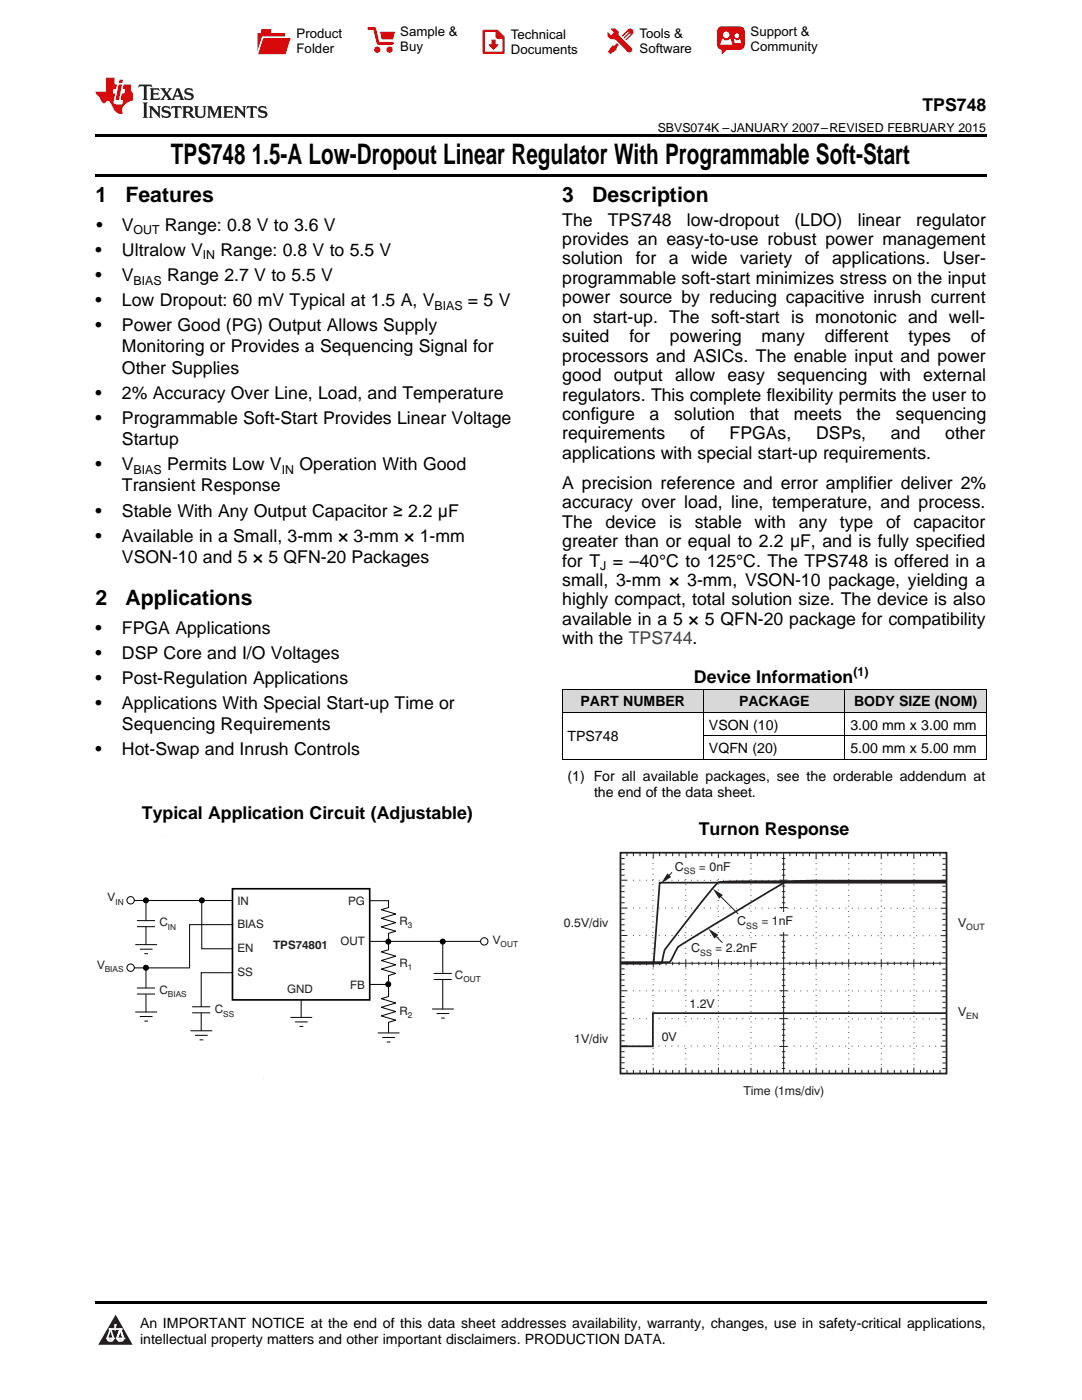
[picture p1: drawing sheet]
<svg xmlns="http://www.w3.org/2000/svg" width="216mm" height="279mm" viewBox="0 0 216 279" stroke-linecap="round" stroke-linejoin="round" font-family="sans-serif">
<g fill="#d8d8d8">
<path d="M112.2 137.6h28.2v4.6h-28.2z"/>
<path d="M140.4 137.6h28.2v4.6h-28.2z"/>
<path d="M168.6 137.6h28.2v4.6h-28.2z"/>
</g>
<path d="M23.1 262.4l3.4 6h-6.9z" fill="#231f20"/>
<path d="M21.4 267.1h1.2l-.3 .5h-.3a.55 .55 0 0 1-.6-.5z" fill-rule="evenodd" fill="#fff"/>
<path d="M21.4 267.1h1.2l-.3 .5h-.3a.55 .55 0 0 1-.6-.5z" fill="none" stroke="#231f20" stroke-width=".34"/>
<path d="M21.4 267.1l1.2 .1-.3 .4h-.5z" fill="none" stroke="#fff" stroke-width=".34"/>
<path d="M23 265.3h.1" fill="none" stroke="#fff" stroke-width=".34"/>
<path d="M23 264.4v.9z" fill="#fff"/>
<path d="M23 264.4v.9z" fill="none" stroke="#fff" stroke-width=".34"/>
<circle cx="23" cy="264.4" r=".17" fill="#fff"/>
<path d="M21.9 265.2h.1" fill="none" stroke="#fff" stroke-width=".34"/>
<path d="M21.9 265.2h2.3z" fill="#fff"/>
<path d="M21.9 265.2h2.3z" fill="none" stroke="#fff" stroke-width=".34"/>
<circle cx="24.2" cy="265.2" r=".17" fill="#fff"/>
<path d="M23.3 267.1h.1" fill="none" stroke="#fff" stroke-width=".34"/>
<path d="M24 265.2l-.7 1.9z" fill="#fff"/>
<path d="M24 265.2l-.7 1.9z" fill="none" stroke="#fff" stroke-width=".34"/>
<path d="M24 265.2l.7 1.9z" fill="#fff"/>
<path d="M24 265.2l.7 1.9z" fill="none" stroke="#fff" stroke-width=".34"/>
<path d="M24.6 267.1h.1" fill="none" stroke="#fff" stroke-width=".34"/>
<circle cx="21.4" cy="267.1" r=".17" fill="#fff"/>
<path d="M22.1 265.2l-.7 1.9z" fill="#fff"/>
<path d="M22.1 265.2l-.7 1.9z" fill="none" stroke="#fff" stroke-width=".34"/>
<path d="M22.1 265.2l.5 1.9z" fill="#fff"/>
<path d="M22.1 265.2l.5 1.9z" fill="none" stroke="#fff" stroke-width=".34"/>
<circle cx="22.6" cy="267.1" r=".17" fill="#fff"/>
<path d="M23.4 267.1h1.3a.65 .65 0 0 1-.7 .5 .65 .65 0 0 1-.6-.5z" fill-rule="evenodd" fill="#fff"/>
<path d="M23.4 267.1h1.3a.65 .65 0 0 1-.7 .5 .65 .65 0 0 1-.6-.5z" fill="none" stroke="#231f20" stroke-width=".34"/>
<path d="M23.4 267.1h1.3l-.4 .5h-.6z" fill="none" stroke="#fff" stroke-width=".34"/>
<path d="M23.3 267.1h.1" fill="none" stroke="#fff" stroke-width=".34"/>
<circle cx="24.7" cy="267.1" r=".17" fill="#fff"/>
<path d="M19 259.7h177.8v.5h-177.8z" fill="#000"/>
<path d="M125 175.7h63M125 186.7h63M125 197.7l63 .1M125 181.2l63 .1M125 208.8h62.9M125 203.3h63" fill="none" stroke="#231f20" stroke-width=".2" stroke-dasharray=".2 1.1" stroke-linecap="butt"/>
<path d="M123.8 170.2h65.1v44.1h-65.1zM188.8 202.2h-58.5v6.6h-6.5" fill="none" stroke="#231f20" stroke-width=".35"/>
<g fill="none" stroke="#231f20" stroke-width=".2" stroke-dasharray=".2 .9" stroke-linecap="butt">
<path d="M130.3 171.2v20.1M136.8 171.2v20.1M143.3 171.2v20.1M149.8 171.2v20.1M162.8 171.2v20.2M169.3 171.2v20.2M175.8 171.2v20.2M182.4 171.2v20.2M130.3 193.3v20.1M136.8 193.3v20.1M143.3 193.3v20.1M149.9 193.3v20.1"/>
<path d="M162.8 193.3v20.1M169.3 193.3v20.1M175.9 193.3v20.1M182.4 193.3v20.1"/>
</g>
<g fill="none" stroke="#231f20" stroke-width=".2">
<path d="M124 179.1h.6M124 177.9h.6M124 176.8h.6M124 174.7h.6M124 173.5h.6M124 172.4h.6M124 171.3h.6M124 175.7h1.1M125.1 170.2v.7M126.4 170.2v.7M127.7 170.2v.7M129 170.2v.7"/>
<path d="M130.4 170.3v1M131.6 170.2v.7M132.9 170.2v.7M134.2 170.2v.7M135.5 170.2v.7M136.9 170.3v1.1M138.1 170.2v.7M139.4 170.2v.7M140.7 170.2v.7M142 170.2v.7M143.4 170.3v1.1M144.6 170.2v.7"/>
<path d="M145.9 170.2v.7M147.2 170.2v.7M148.5 170.2v.7M149.9 170.3v1.1M151.1 170.2v.7M152.4 170.2v.7M153.7 170.2v.7M155 170.2v.7M155.5 175.7h1.6M156 179.1h.7M156 177.9h.7M156 176.8h.7"/>
<path d="M156 174.7h.7M156 173.5h.7M156 172.4h.7M156 171.3h.7M156.4 170.1v44.1M157.6 170.2v.7M158.9 170.2v.7M160.2 170.2v.7M161.5 170.2v.7M162.9 170.3v1.1M164.2 170.2v.7M165.5 170.2v.7"/>
<path d="M166.8 170.2v.7M168.1 170.2v.7M169.3 170.3v1M170.7 170.2v.7M172 170.2v.7M173.3 170.2v.7M174.6 170.2v.7M175.8 170.3v1M177.2 170.2v.7M178.5 170.2v.7M179.8 170.2v.7M181.1 170.2v.7"/>
<path d="M182.3 170.3v1M183.7 170.2v.7M185 170.2v.7M186.3 170.2v.7M187.6 170.2v.7M187.7 175.7h1.1M188 172.5h.7M188 179.1h.7M188 178h.7M188 176.9h.7M188 174.7h.7M188 173.6h.7"/>
<path d="M188 171.4h.7M123.8 192.2h64.9M124 200h.6M124 198.9h.6M124 196.7h.6M124 195.6h.6M124 194.5h.6M124 193.4h.6M124 191.2h.6M124 190.1h.6M124 189h.6M124 187.9h.6"/>
<path d="M124 185.7h.6M124 184.6h.6M124 183.5h.6M124 182.3h.6M124 180.2h.6M124 186.7h1.1M124 197.7h1.1M124 181.2h1.1M125.1 191.9v.7M126.4 191.9v.7M127.7 191.9v.7M129 191.9v.7"/>
<path d="M130.4 191.4v1.7M131.6 191.9v.7M132.9 191.9v.7M134.2 191.9v.7M135.5 191.9v.7M136.9 191.4v1.7M138.1 191.9v.7M139.4 191.9v.7M140.7 191.9v.7M142 191.9v.7M143.4 191.4v1.7M144.6 191.9v.7"/>
<path d="M145.9 191.9v.7M147.2 191.9v.7M148.5 191.9v.7M149.9 191.4v1.7M151.1 191.9v.7M152.4 191.9v.7M153.7 191.9v.7M155 191.9v.7M155.5 197.7h1.6M155.5 181.1h1.6M155.5 186.6h1.6M156 200h.7"/>
<path d="M156 198.9h.7M156 196.7h.7M156 195.6h.7M156 194.5h.7M156 193.4h.7M156 191.2h.7M156 190.1h.7M156 189h.7M156 187.9h.7M156 185.7h.7M156 184.6h.7M156 183.5h.7"/>
<path d="M156 182.3h.7M156 180.2h.7M157.6 191.9v.7M158.9 191.9v.7M160.2 191.9v.7M161.5 191.9v.7M162.9 191.4v1.7M164.2 191.9v.7M165.5 191.9v.7M166.8 191.9v.7M168.1 191.9v.7M169.3 191.4v1.7"/>
<path d="M170.7 191.9v.7M172 191.9v.7M173.3 191.9v.7M174.6 191.9v.7M175.8 191.4v1.7M177.2 191.9v.7M178.5 191.9v.7M179.8 191.9v.7M181.1 191.9v.7M182.3 191.4v1.7M183.7 191.9v.7M185 191.9v.7"/>
<path d="M186.3 191.9v.7M187.6 191.9v.7M187.7 181.3h1.1M187.7 186.7h1.1M187.7 197.8h1.1M188 198.9h.7M188 195.6h.7M188 194.5h.7M188 191.2h.7M188 187.9h.7M188 184.6h.7M188 183.5h.7"/>
<path d="M188 180.2h.7M188 196.7h.7M188 193.4h.7M188 190.1h.7M188 189h.7M188 185.7h.7M188 182.4h.7M124 213.2h.6M124 212.1h.6M124 211h.6M124 209.9h.6M124 207.7h.6"/>
<path d="M124 206.6h.6M124 205.5h.6M124 204.4h.6M124 202.2h.6M124 201.1h.6M124 203.3h1.1M124 208.8h1.1M125.1 213.5v.7M126.4 213.5v.7M127.7 213.5v.7M129 213.5v.7M130.4 213.1v1.1"/>
<path d="M131.6 213.5v.7M132.9 213.5v.7M134.2 213.5v.7M135.5 213.5v.7M136.9 213.1v1.1M138.1 213.5v.7M139.4 213.5v.7M140.7 213.5v.7M142 213.5v.7M143.4 213.1v1.1M144.6 213.5v.7M145.9 213.5v.7"/>
<path d="M147.2 213.5v.7M148.5 213.5v.7M149.9 213.1v1.1M151.1 213.5v.7M152.4 213.5v.7M153.7 213.5v.7M155 213.5v.7M155.5 203.3h1.6M155.5 208.8h1.6M156 213.2h.7M156 212.1h.7M156 211h.7"/>
<path d="M156 209.9h.7M156 207.7h.7M156 206.6h.7M156 205.5h.7M156 204.4h.7M156 202.2h.7M156 201.1h.7M157.6 213.5v.7M158.9 213.5v.7M160.2 213.5v.7M161.5 213.5v.7M162.9 213.1v1.1"/>
<path d="M164.2 213.5v.7M165.5 213.5v.7M166.8 213.5v.7M168.1 213.5v.7M169.3 213.1v1.1M170.7 213.5v.7M172 213.5v.7M173.3 213.5v.7M174.6 213.5v.7M175.8 213.1v1.1M177.2 213.5v.7M178.5 213.5v.7"/>
<path d="M179.8 213.5v.7M181.1 213.5v.7M182.3 213.1v1.1M183.7 213.5v.7M185 213.5v.7M186.3 213.5v.7M187.6 213.5v.7M187.7 203.3h1.1M187.7 208.8h1.1M188 209.9h.7M188 206.6h.7M188 213.3h.7"/>
<path d="M188 212.1h.7M188 211h.7M188 207.7h.7M188 205.5h.7M188 204.4h.7M188 202.2h.7M188 201.1h.7M188 200h.7"/>
</g>
<g fill="#fff">
<path d="M137.7 187.4h14.1v3.9h-14.1z" fill-rule="evenodd"/>
<path d="M147.1 182h11.5v4h-11.5z" fill-rule="evenodd"/>
<path d="M134.3 171.2h11.9v4h-11.9z" fill-rule="evenodd"/>
<path d="M130.7 205.1h7v3.3h-7z" fill-rule="evenodd"/>
</g>
<path d="M188.7 175.8h-9.9a362.4 362.4 0 0 0-21.3 .1 4.4 4.4 0 0 0-2.4 1.1l-17.5 10.5a6.6 6.6 0 0 0-2.5 1.8l-1 2-.5 .7h-9.8M188.7 175.9h-43.4a3.4 3.4 0 0 0-2.2 .4l-3.4 4.1-6.2 8a4.6 4.6 0 0 0-1.3 3.2l-.2 .7h-8.1M188.8 176.2h-57.2l-1.2 16.1h-6.6" fill="none" stroke="#231f20" stroke-width=".35"/>
<path d="M142.2 177.4l2 1.2-.7 .8z" fill="#231f20"/>
<path d="M143.2 178.4l4.1 4" fill="none" stroke="#231f20" stroke-width=".2"/>
<path d="M141.3 185.3l2 1.3-.7 .7z" fill="#231f20"/>
<path d="M142.3 186.3l1.9 1.8" fill="none" stroke="#231f20" stroke-width=".2"/>
<path d="M133.2 174.3l.7 .7-2 1.3z" fill="#231f20"/>
<path d="M134.1 174.1l-1.2 1.2" fill="none" stroke="#231f20" stroke-width=".2"/>
<g fill="none" stroke="#010202" stroke-width=".2">
<path d="M60.1 199.5v3.6M73.8 196.5h3.7M73.9 187.9h22M86.5 195.5h3.7M86.5 194.3h3.7M88.3 187.9v6.4M88.3 195.5v5.9M58 203h4.3M58.9 203.9h2.5M59.8 204.9h.7M75.4 206.1h4.3M76.3 207h2.5"/>
<path d="M77.2 208h.7M86.2 201.4h4.4M87.1 202.3h2.6M88 203.2h.8"/>
<circle cx="26.1" cy="179.7" r=".74"/>
</g>
<circle cx="88.3" cy="187.9" r=".5" fill="#010202"/>
<circle cx="88.3" cy="187.9" r=".5" fill="none" stroke="#010202" stroke-width=".2"/>
<circle cx="77.5" cy="196.4" r=".5" fill="#010202"/>
<circle cx="77.5" cy="196.4" r=".5" fill="none" stroke="#010202" stroke-width=".2"/>
<circle cx="77.5" cy="187.9" r=".5" fill="#010202"/>
<g fill="none" stroke="#010202" stroke-width=".2">
<path d="M29.1 179.7v4M27 188.5h4.3M27.3 184.9h3.6M27.3 183.7h3.6M27.9 189.4h2.5M28.8 190.3h.7M29.1 184.9v3.7"/>
<circle cx="77.5" cy="187.9" r=".5"/>
</g>
<circle cx="29.1" cy="179.7" r=".5" fill="#010202"/>
<circle cx="29.1" cy="179.7" r=".5" fill="none" stroke="#010202" stroke-width=".2"/>
<circle cx="40.3" cy="179.7" r=".5" fill="#010202"/>
<g fill="none" stroke="#010202" stroke-width=".2">
<path d="M26.8 179.7h19.5M40.3 179.7v9.6h6.1M73.6 179.8h3.9v1.3l-1.4 .5 2.9 .8-2.9 .9 2.9 .8-2.9 .9 2.9 .8-1.5 .5v3.2l-1.4 .5 2.9 .8-2.9 .9 2.9 .8-2.9 .9 2.9 .9-1.5 .4v4.2l-1.4 .4 2.9 .9-2.9 .8 2.9 .9-2.9 .8 2.9 .9-1.5 .4v2.1M27.3 198.4h3.6M27.3 197.2h3.6M29.1 193.1v4.1M29.1 198.4v3.6M46.4 194.1h-6.3v6.8M27 202h4.3M27.9 202.9h2.5M28.8 203.8h.7M38 205.7h4.4"/>
<path d="M38.3 202.1h3.7M38.3 200.9h3.7M38.9 206.6h2.6M39.8 207.5h.8M40.1 202.1v3.7"/>
<circle cx="40.3" cy="179.7" r=".5"/>
<circle cx="26.1" cy="193.1" r=".74"/>
</g>
<path d="M46.4 177.4h27.4v22.2h-27.4z" fill="none" stroke="#010202" stroke-width=".33"/>
<circle cx="29.1" cy="193.1" r=".5" fill="#010202"/>
<g fill="none" stroke="#010202" stroke-width=".2">
<path d="M46.4 184.5h-8.6v8.7h-11"/>
<circle cx="29.1" cy="193.1" r=".5"/>
</g>
<path d="M33.1 167h.1" fill="none" stroke="#e6e7e9" stroke-width=".2"/>
<path d="M52.6 215.2h.1" fill="none" stroke="#e6e7e9" stroke-width=".2"/>
<circle cx="96.6" cy="187.9" r=".74" fill="none" stroke="#010202" stroke-width=".2"/>
<path d="M112.2 137.5h84.6M112.2 137.5v14.1M140.4 137.5v14.1M168.6 137.5v14.1M196.8 137.5v14.1M112.2 151.5h84.6M112.2 142.2h84.6M140.4 146.8h56.4" fill="none" stroke="#000" stroke-width=".2"/>
<path d="M19 34.8h177.8v.5h-177.8zM19 26.8h177.8v.6h-177.8zM112.2 151.5l.1 .1zM168.5 151.5l.1 .1zM196.7 151.5l.1 .1z" fill="#000"/>
<path d="M27.7 16.9l-.1 .6 .6-.3h.5v.2v2.2l-.2 .4h1l-.2-.4v-2.2v-.2h.5l.6 .3-.2-.6zM29.9 17.6l.2 .4v1.6l-.2 .4h1.9l.1-.6a1.09 1.09 0 0 1-1.3 .1v-.6h.6l.4 .2v-.7l-.2 .2h-.8v-.6l.2-.1a1.01 1.01 0 0 1 1 .3l-.1-.6zM32 17.6l.9 1.2-1 1.2h.9l-.2-.3 .5-.7 .5 .7-.3 .3h1.7l-.2-.3 .1-.4h1l.1 .4-.2 .3h1l-.3-.4-.7-2h-.5l-1 2.2-.8-1.1 .9-1.1h-.9l.2 .2-.4 .7-.4-.7 .2-.2zM35.4 18l.4 1h-.8zM37 17.7a.66 .66 0 0 0-.2 .8 .66 .66 0 0 0 .6 .4l.7 .2 .1 .2a.8 .8 0 0 1-.7 .4 .8 .8 0 0 1-.7-.5l.1 .8 .2-.2a.94 .94 0 0 0 1.1 .1 .94 .94 0 0 0 .4-.9 1.48 1.48 0 0 0-1.3-.6v-.4a1.1 1.1 0 0 1 1.2 .2l-.2-.6-.2 .1-.5-.1zM28.5 20.4l.2 .4v2.3l-.2 .4h1l-.2-.4v-2.3l.2-.4zM29.7 21.2l.2 .4v1.5l-.2 .4h.8l-.3-.4 .1-1.3 1.6 1.8v-2l.2-.4h-.7l.2 .2v1.1l-1.2-1.3zM32.5 21.3a.66 .66 0 0 0-.2 .8 .66 .66 0 0 0 .6 .4l.6 .2 .2 .2a.8 .8 0 0 1-.8 .4 .8 .8 0 0 1-.7-.5l.2 .7 .2-.1a.94 .94 0 0 0 1 .1 .94 .94 0 0 0 .5-1 1.47 1.47 0 0 0-1.3-.6l-.1-.3a1.1 1.1 0 0 1 1.3 .2l-.2-.6-.2 .1-.5-.2zM34.3 21.2l-.2 .6a.64 .64 0 0 1 .8-.3v1.6l-.2 .4h1l-.3-.4 .1-1.6a.66 .66 0 0 1 .8 .3l-.2-.6zM36.3 21.2l.3 .4v1.5l-.3 .4h1l-.2-.2v-.7h.5l.1 .1a.8 .8 0 0 0 1.2 .7l-1-1a.62 .62 0 0 0 .6-.5 .62 .62 0 0 0-.6-.7zM37.1 21.5h.1a.48 .48 0 0 1 .6 0 .48 .48 0 0 1 .1 .6l-.2 .1-.6 .1zM38.7 21.2l.2 .2a2.29 2.29 0 0 0 .4 2 1.05 1.05 0 0 0 1.7-.7v-1.3l.2-.2h-.8l.2 .4v1.1a.61 .61 0 0 1-.6 .6 .61 .61 0 0 1-.6-.6v-1.1l.3-.4zM41.3 21.2l.3 .4v1.5l-.3 .4h.8l-.2-.4v-1.4l.8 1.9 .9-1.9v1.4l-.2 .4h.9l-.2-.4v-1.5l.2-.4h-.8l-.7 1.5-.6-1.5zM44.5 21.2l.2 .4v1.5l-.2 .4h1.9l.2-.6a1.1 1.1 0 0 1-1.4 .2v-.7h.6l.4 .2v-.6l-.2 .1-.8 .1v-.6l.2-.1a1.02 1.02 0 0 1 1.1 .2l-.2-.5zM46.7 21.2l.2 .4v1.5l-.2 .4h.8l-.3-.4 .1-1.3 1.6 1.8v-2l.2-.4h-.7l.2 .2v1.1l-1.2-1.3zM49.3 21.2l-.1 .6a.64 .64 0 0 1 .8-.3v1.6l-.3 .4h1l-.2-.4v-1.6a.66 .66 0 0 1 .8 .3l-.1-.6zM51.7 21.3a.66 .66 0 0 0-.2 .7 .66 .66 0 0 0 .7 .5l.6 .2 .1 .2a.8 .8 0 0 1-.7 .4 .8 .8 0 0 1-.7-.5l.1 .7 .2-.1a.94 .94 0 0 0 1.1 .1 .94 .94 0 0 0 .4-1 1.48 1.48 0 0 0-1.2-.6l-.1-.3a1.1 1.1 0 0 1 1.2 .2l-.2-.6-.1 .1-.6-.2z" fill="#231f20"/>
<path d="M21.1 15.5v2.8h-2v.4l.9 .9a.96 .96 0 0 0 1 1 .59 .59 0 0 1 .5-.4 .59 .59 0 0 1 .5 .3l.4 .8a1.61 1.61 0 0 0 2.1 1.3 1.63 1.63 0 0 1 1.1-2.2l.9-.3v-1.5a1.6 1.6 0 0 1-.4-1.7h-1.4l-.2 .9h.5l-.2 .8h-.5l-.2 1v.3h.5l-.2 .9h-.7a.74 .74 0 0 1-1-.6l.3-1.6h-.5l.2-.8h.5l.1-.9h-.4v-1.4zM23.7 16.9l-.7 3h.8l.6-3zM23.8 15.9l-.1 .7h.7l.2-.7z" fill="#ee1d23"/>
<g fill="#d60000">
<path d="M52.1 5.8h2v.8h2.8v4.2h-5.5v-4.2h.7z" fill-rule="evenodd"/>
<path d="M52.4 7.5h5.6l-1 3.3h-5.6z" fill-rule="evenodd"/>
</g>
<path d="M52.4 7.4h5.7l-.1 .1h-5.5l-1.1 3.3z" fill-rule="evenodd" fill="#fff"/>
<path d="M52.4 7.4h5.7l-.1 .1h-5.5l-1.1 3.3z" fill="none" stroke="#fff" stroke-width=".2"/>
<path d="M73.6 5.7h1.1l.7 2.9h2.9" fill="none" stroke="#d60000" stroke-width=".55"/>
<g fill="#d60000">
<path d="M75.8 6.3h3l-.4 1.6h-2.2z" fill-rule="evenodd"/>
<circle cx="75.3" cy="9.9" r=".62"/>
<circle cx="77.7" cy="9.9" r=".62"/>
</g>
<path d="M96.5 6.2h2.7l1.3 1.2v3.1h-4z" fill="none" stroke="#d60000" stroke-width=".44"/>
<g fill="#d60000">
<path d="M98.1 7.9h.8v1h.5l-.9 1.1-1-1v-.1h.6z" fill-rule="evenodd"/>
<path d="M98.9 6.2h.3l1.3 1.2v.4h-1.3l-.3-.4z" fill-rule="evenodd"/>
<path d="M121.9 5.7h.8l.7 .6 .1 .7 2.5 2.5-.8 .8-2.3-2.3-1.1-.2-.6-.6v-.8l.7 .6 .5-.4v-.2l-.5-.5z" fill-rule="evenodd"/>
<path d="M122.2 9.1h.4l.5-.5 .4 .4-.5 .5v.4l-1.2 .9-.5-.5z" fill-rule="evenodd"/>
<path d="M125.3 5.9a.67 .67 0 0 1 .9 0 .67 .67 0 0 1 0 .9z" fill-rule="evenodd"/>
<path d="M125.3 5.9l.9 .9-1.2 1.2h-.2v-.2l1-.9v-.2h-.2l-.9 1h-.2v-.2l.9-1 .1-.2h-.3l-.9 1h-.2v-.2z" fill-rule="evenodd"/>
<circle cx="125.6" cy="9.9" r=".54"/>
</g>
<path d="M123.3 6.3v.7" fill="none" stroke="#d60000" stroke-width=".2"/>
<g fill="#d60000">
<path d="M143.4 5.5l.6-.2h3.6a.95 .95 0 0 1 1 .9v2.8a.95 .95 0 0 1-1 .9h-3.6a.95 .95 0 0 1-.9-.9v-2.8z" fill-rule="evenodd"/>
<path d="M144 9.9h.9l-.7 .9h-.2z" fill-rule="evenodd"/>
</g>
<g fill="#fff">
<path d="M146.6 8.6h1.3z"/>
<path d="M144.1 7.8h.3l.1 .2h.8l.2-.2h.3l.4 1.1h-2.5z" fill-rule="evenodd"/>
<path d="M146.4 7.8h.3l.1 .2h.5l.2-.2h.2l.2 .8h-1.3z" fill-rule="evenodd"/>
<circle cx="144.9" cy="6.9" r=".65"/>
<circle cx="147" cy="7.1" r=".48"/>
</g>
<g font-size="5.6">
<text x="34.1" y="32.8">TPS748</text>
<text x="50.2" y="32.8">1.5-A Low-Dropout Linear Regulator With Programmable Soft-Start</text>
</g>
<g font-size="4.2">
<text x="19" y="40.4">1</text>
<text x="25" y="40.4">Features</text>
<text x="112.2" y="40.4">3</text>
<text x="118.2" y="40.4">Description</text>
<text x="19" y="120.8">2</text>
<text x="25" y="120.8">Applications</text>
</g>
<g font-size="3.5">
<text x="184.1" y="22.2">TPS748</text>
<text x="19.2" y="46.1">•</text>
<text x="24.3" y="46.1">V</text>
<text x="32.9" y="46.1">Range: 0.8 V to 3.6 V</text>
<text x="112.2" y="45">The</text>
<text x="121.3" y="45">TPS748</text>
<text x="137.1" y="45">low-dropout</text>
<text x="158.5" y="45">(LDO)</text>
<text x="171.2" y="45">linear</text>
<text x="182.8" y="45">regulator</text>
<text x="19" y="51.1">•</text>
<text x="24.3" y="51.1">Ultralow V</text>
<text x="44" y="51.1">Range: 0.8 V to 5.5 V</text>
<text x="112.2" y="48.9">provides an easy-to-use robust power management</text>
<text x="112.2" y="52.8">solution</text>
<text x="126.8" y="52.8">for</text>
<text x="133.5" y="52.8">a</text>
<text x="137.9" y="52.8">wide</text>
<text x="147.7" y="52.8">variety</text>
<text x="160.6" y="52.8">of</text>
<text x="166" y="52.8">applications.</text>
<text x="188.1" y="52.8">User-</text>
<text x="19" y="56.1">•</text>
<text x="24.3" y="56.1">V</text>
<text x="33.3" y="56.1">Range 2.7 V to 5.5 V</text>
<text x="112.2" y="56.7">programmable soft-start minimizes stress on the input</text>
<text x="19" y="61.1">•</text>
<text x="24.3" y="61.1">Low Dropout: 60 mV Typical at 1.5 A, V</text>
<text x="93.4" y="61.1">= 5 V</text>
<text x="112.2" y="60.5">power source by reducing capacitive inrush current</text>
<text x="112.2" y="64.4">on start-up. The soft-start is monotonic and well-</text>
<text x="19" y="66.1">•</text>
<text x="24.3" y="66.1">Power Good (PG) Output Allows Supply</text>
<text x="24.3" y="70.3">Monitoring or Provides a Sequencing Signal for</text>
<text x="112.2" y="68.3">suited</text>
<text x="125.6" y="68.3">for</text>
<text x="133.7" y="68.3">powering</text>
<text x="152" y="68.3">many</text>
<text x="164.6" y="68.3">different</text>
<text x="181.3" y="68.3">types</text>
<text x="193.7" y="68.3">of</text>
<text x="24.3" y="74.6">Other Supplies</text>
<text x="112.2" y="72.2">processors and ASICs. The enable input and power</text>
<text x="112.2" y="76.1">good output allow easy sequencing with external</text>
<text x="19" y="79.6">•</text>
<text x="24.3" y="79.6">2% Accuracy Over Line, Load, and Temperature</text>
<text x="112.2" y="79.9">regulators. This complete flexibility permits the user to</text>
<text x="112.2" y="83.8">configure</text>
<text x="129.6" y="83.8">a</text>
<text x="134.5" y="83.8">solution</text>
<text x="149.6" y="83.8">that</text>
<text x="158.4" y="83.8">meets</text>
<text x="170.9" y="83.8">the</text>
<text x="178.8" y="83.8">sequencing</text>
<text x="19" y="84.6">•</text>
<text x="24.3" y="84.6">Programmable Soft-Start Provides Linear Voltage</text>
<text x="24.3" y="88.8">Startup</text>
<text x="112.2" y="87.7">requirements</text>
<text x="137.7" y="87.7">of</text>
<text x="145.6" y="87.7">FPGAs,</text>
<text x="162.9" y="87.7">DSPs,</text>
<text x="177.8" y="87.7">and</text>
<text x="188.6" y="87.7">other</text>
<text x="19" y="93.8">•</text>
<text x="24.3" y="93.8">V</text>
<text x="33.3" y="93.8">Permits Low V</text>
<text x="59.8" y="93.8">Operation With Good</text>
<text x="112.2" y="91.6">applications with special start-up requirements.</text>
<text x="24.3" y="98.1">Transient Response</text>
<text x="112.2" y="97.5">A precision reference and error amplifier deliver 2%</text>
<text x="112.2" y="101.4">accuracy over load, line, temperature, and process.</text>
<text x="19" y="103.1">•</text>
<text x="24.3" y="103.1">Stable With Any Output Capacitor ≥ 2.2 μF</text>
<text x="112.2" y="105.3">The</text>
<text x="120.8" y="105.3">device</text>
<text x="133.5" y="105.3">is</text>
<text x="138.6" y="105.3">stable</text>
<text x="150.6" y="105.3">with</text>
<text x="159.4" y="105.3">any</text>
<text x="167.6" y="105.3">type</text>
<text x="176.8" y="105.3">of</text>
<text x="182.3" y="105.3">capacitor</text>
<text x="19" y="108.1">•</text>
<text x="24.3" y="108.1">Available in a Small, 3-mm × 3-mm × 1-mm</text>
<text x="24.3" y="112.3">VSON-10 and 5 × 5 QFN-20 Packages</text>
<text x="112.2" y="109.2">greater than or equal to 2.2 μF, and is fully specified</text>
<text x="112.2" y="113.1">for T</text>
<text x="122.3" y="113.1">= –40°C to 125°C. The TPS748 is offered in a</text>
<text x="112.2" y="116.9">small, 3-mm × 3-mm, VSON-10 package, yielding a</text>
<text x="112.2" y="120.8">highly compact, total solution size. The device is also</text>
<text x="112.2" y="124.7">available in a 5 × 5 QFN-20 package for compatibility</text>
<text x="19" y="126.5">•</text>
<text x="19" y="131.5">•</text>
<text x="24.3" y="126.5">FPGA Applications</text>
<text x="24.3" y="131.5">DSP Core and I/O Voltages</text>
<text x="112.2" y="128.6">with the TPS744.</text>
<text x="19" y="136.5">•</text>
<text x="24.3" y="136.5">Post-Regulation Applications</text>
<text x="138.5" y="136.3">Device Information</text>
<text x="19" y="141.5">•</text>
<text x="24.3" y="141.5">Applications With Special Start-up Time or</text>
<text x="24.3" y="145.7">Sequencing Requirements</text>
<text x="19" y="150.7">•</text>
<text x="24.3" y="150.7">Hot-Swap and Inrush Controls</text>
<text x="28.3" y="163.5">Typical Application Circuit (Adjustable)</text>
<text x="139.5" y="166.7">Turnon Response</text>
</g>
<g font-size="2.8">
<text x="115.8" y="141">PART NUMBER</text>
<text x="147.5" y="141">PACKAGE</text>
<text x="170.4" y="141">BODY SIZE (NOM)</text>
<text x="113.2" y="148">TPS748</text>
<text x="141.5" y="145.6">VSON (10)</text>
<text x="169.7" y="145.6">3.00 mm x 3.00 mm</text>
<text x="113.2" y="155.8">(1) For all available packages, see the orderable addendum at</text>
<text x="141.5" y="150.3">VQFN (20)</text>
<text x="169.7" y="150.3">5.00 mm x 5.00 mm</text>
<text x="118.5" y="159">the end of the data sheet.</text>
<text x="27.9" y="265">An IMPORTANT NOTICE at the end of this data sheet addresses availability, warranty, changes, use in safety-critical applications,</text>
<text x="27.9" y="268.2">intellectual property matters and other important disclaimers. PRODUCTION DATA.</text>
</g>
<g font-size="2.6">
<text x="59.2" y="7.6">Product</text>
<text x="59.2" y="10.6">Folder</text>
<text x="79.9" y="7.3">Sample &amp;</text>
<text x="79.9" y="10.2">Buy</text>
<text x="101.9" y="7.8">Technical</text>
<text x="101.9" y="10.8">Documents</text>
<text x="127.6" y="7.6">Tools &amp;</text>
<text x="127.6" y="10.6">Software</text>
<text x="149.8" y="7.2">Support &amp;</text>
<text x="149.8" y="10.2">Community</text>
</g>
<g font-size="2.5">
<text x="131.2" y="26.3">SBVS074K –JANUARY 2007–REVISED FEBRUARY 2015</text>
<text x="26.6" y="46.8">OUT</text>
<text x="40.5" y="51.8">IN</text>
<text x="26.7" y="56.8">BIAS</text>
<text x="86.7" y="61.8">BIAS</text>
<text x="26.7" y="94.5">BIAS</text>
<text x="56.2" y="94.5">IN</text>
<text x="119.7" y="113.8">J</text>
<text x="170.3" y="134.9">(1)</text>
</g>
<g font-size="2.4" fill="#231f20">
<text x="134.7" y="173.8">C</text>
<text x="139.5" y="173.8">= 0nF</text>
<text x="112.5" y="184.9">0.5V/div</text>
<text x="147.1" y="184.6">C</text>
<text x="151.9" y="184.6">= 1nF</text>
<text x="191.2" y="184.9">V</text>
<text x="137.9" y="190">C</text>
<text x="142.7" y="190">= 2.2nF</text>
<text x="137.6" y="201.1">1.2V</text>
<text x="191.2" y="202.7">V</text>
<text x="114.6" y="208.2">1V/div</text>
<text x="132" y="207.7">0V</text>
<text x="148.3" y="218.5">Time (1ms/div)</text>
</g>
<g font-size="2.3" fill="#231f20">
<text x="21.5" y="179.9">V</text>
<text x="31.8" y="184.9">C</text>
<text x="47.4" y="180.6">IN</text>
<text x="47.4" y="185.2">BIAS</text>
<text x="69.5" y="180.6">PG</text>
<text x="79.7" y="184.5">R</text>
<text x="47.4" y="190">EN</text>
<text x="54.5" y="189.4">TPS74801</text>
<text x="67.9" y="188.7">OUT</text>
<text x="98.4" y="188.4">V</text>
<text x="19.4" y="193.3">V</text>
<text x="47.4" y="194.7">SS</text>
<text x="69.8" y="197.3">FB</text>
<text x="79.7" y="192.9">R</text>
<text x="90.8" y="195.4">C</text>
<text x="31.8" y="198.3">C</text>
<text x="42.9" y="202.2">C</text>
<text x="57.3" y="198.1">GND</text>
<text x="79.7" y="202.6">R</text>
</g>
<g font-size="1.7" fill="#231f20">
<text x="136.4" y="174.5">SS</text>
<text x="23" y="180.5">IN</text>
<text x="33.5" y="185.5">IN</text>
<text x="81.4" y="185.2">3</text>
<text x="148.9" y="185.3">SS</text>
<text x="192.8" y="185.6">OUT</text>
<text x="99.9" y="189">OUT</text>
<text x="139.7" y="190.7">SS</text>
<text x="20.9" y="194">BIAS</text>
<text x="81.4" y="193.6">1</text>
<text x="92.5" y="196">OUT</text>
<text x="33.5" y="198.9">BIAS</text>
<text x="44.5" y="202.9">SS</text>
<text x="81.4" y="203.2">2</text>
<text x="192.8" y="203.4">EN</text>
</g>
</svg>
